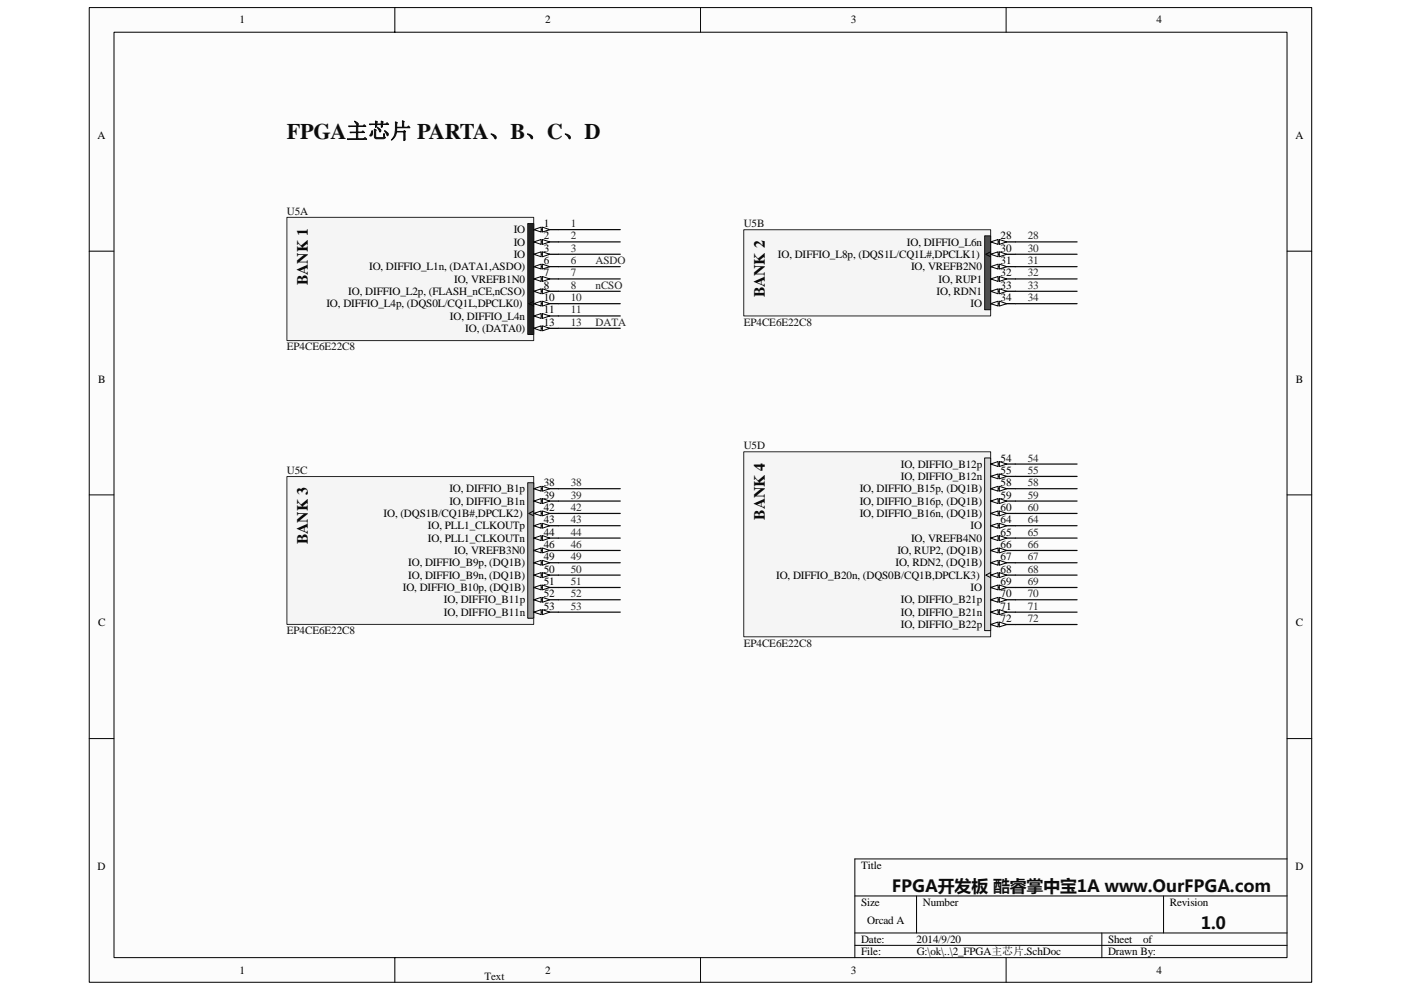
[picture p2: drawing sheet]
<svg xmlns="http://www.w3.org/2000/svg" width="297mm" height="210mm" viewBox="0 0 297 210" stroke-linecap="round" stroke-linejoin="round" font-family="sans-serif">
<path d="M18.9 1.6h259.2v206.7h-259.2z" fill="#fcfcfc"/>
<path d="M18.9 1.6h259.2v206.7h-259.2z" fill="none" stroke="#000" stroke-width=".21"/>
<path d="M24.2 6.9h248.7v196.2h-248.7z" fill="#fcfcfc"/>
<g fill="none" stroke="#000" stroke-width=".21">
<path d="M24.2 6.8h248.7v196.3h-248.7zM83.7 1.6v5.2M148.5 1.6v5.2M213.3 1.6v5.2M18.9 53.3h5.2M272.9 53.3h5.2M18.9 105h5.2M272.9 105h5.2M18.9 156.7h5.2M272.9 156.7h5.2M181.2 190h91.7M181.2 197.9h91.7"/>
<path d="M194.3 190v7.9M233.6 197.9v5.2M246.7 190v7.9M272.9 182.2h-91.7v20.9M83.7 203.1v5.3M148.5 203.1v5.3M181.2 200.5h91.7M213.3 203.1v5.3"/>
</g>
<path d="M60.9 46.1h52.3v26.1h-52.3z" fill="#f5f5f5"/>
<path d="M60.8 46.1h52.4v26.1h-52.4z" fill="none" stroke="#262626" stroke-width=".21"/>
<path d="M111.9 47.4h1.3v23.5h-1.3z" fill="#262626"/>
<path d="M111.9 47.4h1.3v23.5h-1.3z" fill="none" stroke="#0e0e0e" stroke-width=".21"/>
<path d="M113.2 48.7h5.2" fill="none" stroke="#000" stroke-width=".26"/>
<g fill="#fcfcfc" stroke="#000" stroke-width=".21">
<path d="M113.2 48.7l1.5-.5v1z"/>
<path d="M115 48.2l1.6 .5-1.6 .5z"/>
</g>
<path d="M113.2 51.3h5.2" fill="none" stroke="#000" stroke-width=".26"/>
<g fill="#fcfcfc" stroke="#000" stroke-width=".21">
<path d="M113.2 51.3l1.5-.5v1z"/>
<path d="M115 50.8l1.6 .5-1.6 .5z"/>
</g>
<path d="M113.2 53.9h5.2" fill="none" stroke="#000" stroke-width=".26"/>
<g fill="#fcfcfc" stroke="#000" stroke-width=".21">
<path d="M113.2 53.9l1.5-.5v1.1z"/>
<path d="M115 53.4l1.6 .5-1.6 .6z"/>
</g>
<path d="M113.2 56.6h5.2" fill="none" stroke="#000" stroke-width=".26"/>
<g fill="#fcfcfc" stroke="#000" stroke-width=".21">
<path d="M113.2 56.6l1.5-.6v1.1z"/>
<path d="M115 56l1.6 .6-1.6 .5z"/>
</g>
<path d="M113.2 59.2h5.2" fill="none" stroke="#000" stroke-width=".26"/>
<g fill="#fcfcfc" stroke="#000" stroke-width=".21">
<path d="M113.2 59.2l1.5-.5v1z"/>
<path d="M115 58.7l1.6 .5-1.6 .5z"/>
</g>
<path d="M113.2 61.8h5.2" fill="none" stroke="#000" stroke-width=".26"/>
<g fill="#fcfcfc" stroke="#000" stroke-width=".21">
<path d="M113.2 61.8l1.5-.5v1z"/>
<path d="M115 61.3l1.6 .5-1.6 .5z"/>
</g>
<path d="M113.2 64.4h5.2" fill="none" stroke="#000" stroke-width=".26"/>
<path d="M113.2 63.9l-1.1 .5 1.1 .5" fill="none" stroke="#000" stroke-width=".21"/>
<g fill="#fcfcfc" stroke="#000" stroke-width=".21">
<path d="M113.2 64.4l1.5-.5v1z"/>
<path d="M115 63.9l1.6 .5-1.6 .5z"/>
</g>
<path d="M113.2 67h5.2" fill="none" stroke="#000" stroke-width=".26"/>
<g fill="#fcfcfc" stroke="#000" stroke-width=".21">
<path d="M113.2 67l1.5-.5v1z"/>
<path d="M115 66.5l1.6 .5-1.6 .5z"/>
</g>
<path d="M113.2 69.6h5.2" fill="none" stroke="#000" stroke-width=".26"/>
<g fill="#fcfcfc" stroke="#000" stroke-width=".21">
<path d="M113.2 69.6l1.5-.5v1.1z"/>
<path d="M115 69.1l1.6 .5-1.6 .6z"/>
</g>
<path d="M157.7 48.7h52.3v18.3h-52.3z" fill="#f5f5f5"/>
<path d="M157.7 48.7h52.3v18.3h-52.3z" fill="none" stroke="#262626" stroke-width=".21"/>
<path d="M208.8 50h1.2v15.7h-1.2z" fill="#4c4c4c"/>
<path d="M208.8 50h1.2v15.7h-1.2z" fill="none" stroke="#0e0e0e" stroke-width=".21"/>
<path d="M210 51.3h5.3" fill="none" stroke="#000" stroke-width=".26"/>
<g fill="#fcfcfc" stroke="#000" stroke-width=".21">
<path d="M210 51.3l1.6-.5v1z"/>
<path d="M211.9 50.8l1.5 .5-1.5 .5z"/>
</g>
<path d="M210 53.9h5.3" fill="none" stroke="#000" stroke-width=".26"/>
<path d="M210 53.4l-1 .5 1 .6" fill="none" stroke="#000" stroke-width=".21"/>
<g fill="#fcfcfc" stroke="#000" stroke-width=".21">
<path d="M210 53.9l1.6-.5v1.1z"/>
<path d="M211.9 53.4l1.5 .5-1.5 .6z"/>
</g>
<path d="M210 56.6h5.3" fill="none" stroke="#000" stroke-width=".26"/>
<g fill="#fcfcfc" stroke="#000" stroke-width=".21">
<path d="M210 56.6l1.6-.6v1.1z"/>
<path d="M211.9 56l1.5 .6-1.5 .5z"/>
</g>
<path d="M210 59.2h5.3" fill="none" stroke="#000" stroke-width=".26"/>
<g fill="#fcfcfc" stroke="#000" stroke-width=".21">
<path d="M210 59.2l1.6-.5v1z"/>
<path d="M211.9 58.7l1.5 .5-1.5 .5z"/>
</g>
<path d="M210 61.8h5.3" fill="none" stroke="#000" stroke-width=".26"/>
<g fill="#fcfcfc" stroke="#000" stroke-width=".21">
<path d="M210 61.8l1.6-.5v1z"/>
<path d="M211.9 61.3l1.5 .5-1.5 .5z"/>
</g>
<path d="M210 64.4h5.3" fill="none" stroke="#000" stroke-width=".26"/>
<g fill="#fcfcfc" stroke="#000" stroke-width=".21">
<path d="M210 64.4l1.6-.5v1z"/>
<path d="M211.9 63.9l1.5 .5-1.5 .5z"/>
</g>
<path d="M60.9 101.1h52.3v31.3h-52.3z" fill="#f5f5f5"/>
<path d="M60.8 101.1h52.4v31.3h-52.4z" fill="none" stroke="#262626" stroke-width=".21"/>
<path d="M111.9 102.4h1.3v28.7h-1.3z" fill="#9a9a9a"/>
<path d="M111.9 102.4h1.3v28.7h-1.3z" fill="none" stroke="#0e0e0e" stroke-width=".21"/>
<path d="M113.2 103.7h5.2" fill="none" stroke="#000" stroke-width=".26"/>
<g fill="#fcfcfc" stroke="#000" stroke-width=".21">
<path d="M113.2 103.7l1.5-.6v1.1z"/>
<path d="M115 103.1l1.6 .6-1.6 .5z"/>
</g>
<path d="M113.2 106.3h5.2" fill="none" stroke="#000" stroke-width=".26"/>
<g fill="#fcfcfc" stroke="#000" stroke-width=".21">
<path d="M113.2 106.3l1.5-.6v1.1z"/>
<path d="M115 105.7l1.6 .6-1.6 .5z"/>
</g>
<path d="M113.2 108.9h5.2" fill="none" stroke="#000" stroke-width=".26"/>
<path d="M113.2 108.4l-1.1 .5 1.1 .5" fill="none" stroke="#000" stroke-width=".21"/>
<g fill="#fcfcfc" stroke="#000" stroke-width=".21">
<path d="M113.2 108.9l1.5-.5v1z"/>
<path d="M115 108.4l1.6 .5-1.6 .5z"/>
</g>
<path d="M113.2 111.5h5.2" fill="none" stroke="#000" stroke-width=".26"/>
<g fill="#fcfcfc" stroke="#000" stroke-width=".21">
<path d="M113.2 111.5l1.5-.5v1z"/>
<path d="M115 111l1.6 .5-1.6 .5z"/>
</g>
<path d="M113.2 114.1h5.2" fill="none" stroke="#000" stroke-width=".26"/>
<g fill="#fcfcfc" stroke="#000" stroke-width=".21">
<path d="M113.2 114.1l1.5-.5v1.1z"/>
<path d="M115 113.6l1.6 .5-1.6 .6z"/>
</g>
<path d="M113.2 116.8h5.2" fill="none" stroke="#000" stroke-width=".26"/>
<g fill="#fcfcfc" stroke="#000" stroke-width=".21">
<path d="M113.2 116.8l1.5-.6v1.1z"/>
<path d="M115 116.2l1.6 .6-1.6 .5z"/>
</g>
<path d="M113.2 119.4h5.2" fill="none" stroke="#000" stroke-width=".26"/>
<g fill="#fcfcfc" stroke="#000" stroke-width=".21">
<path d="M113.2 119.4l1.5-.5v1z"/>
<path d="M115 118.9l1.6 .5-1.6 .5z"/>
</g>
<path d="M113.2 122h5.2" fill="none" stroke="#000" stroke-width=".26"/>
<g fill="#fcfcfc" stroke="#000" stroke-width=".21">
<path d="M113.2 122l1.5-.5v1z"/>
<path d="M115 121.5l1.6 .5-1.6 .5z"/>
</g>
<path d="M113.2 124.6h5.2" fill="none" stroke="#000" stroke-width=".26"/>
<g fill="#fcfcfc" stroke="#000" stroke-width=".21">
<path d="M113.2 124.6l1.5-.5v1z"/>
<path d="M115 124.1l1.6 .5-1.6 .5z"/>
</g>
<path d="M113.2 127.2h5.2" fill="none" stroke="#000" stroke-width=".26"/>
<g fill="#fcfcfc" stroke="#000" stroke-width=".21">
<path d="M113.2 127.2l1.5-.5v1z"/>
<path d="M115 126.7l1.6 .5-1.6 .5z"/>
</g>
<path d="M113.2 129.8h5.2" fill="none" stroke="#000" stroke-width=".26"/>
<g fill="#fcfcfc" stroke="#000" stroke-width=".21">
<path d="M113.2 129.8l1.5-.5v1.1z"/>
<path d="M115 129.3l1.6 .5-1.6 .6z"/>
</g>
<g fill="none" stroke="#0e0e0e" stroke-width=".26">
<path d="M118.4 51.3h13.1M118.4 53.9h13.1M118.4 56.6h13.1M118.4 59.2h13.1M118.4 48.7h13.1M215.3 51.3h13.1M215.3 53.9h13.1M215.3 56.6h13.1M215.3 59.2h13.1M118.4 61.8h13.1M118.4 64.4h13.1M118.4 69.6h13.1"/>
<path d="M118.4 67h13.1M215.3 61.8h13.1M215.3 64.4h13.1"/>
</g>
<path d="M157.7 95.8h52.3v39.3h-52.3z" fill="#f5f5f5"/>
<path d="M157.7 95.8h52.3v39.3h-52.3z" fill="none" stroke="#262626" stroke-width=".21"/>
<path d="M208.8 97.2h1.2v36.6h-1.2z" fill="#d8d8d8"/>
<path d="M208.8 97.1h1.2v36.7h-1.2z" fill="none" stroke="#0e0e0e" stroke-width=".21"/>
<path d="M210 98.4h5.3" fill="none" stroke="#000" stroke-width=".26"/>
<g fill="#fcfcfc" stroke="#000" stroke-width=".21">
<path d="M210 98.4l1.6-.5v1.1z"/>
<path d="M211.9 97.9l1.5 .5-1.5 .6z"/>
</g>
<path d="M210 101h5.3" fill="none" stroke="#000" stroke-width=".26"/>
<g fill="#fcfcfc" stroke="#000" stroke-width=".21">
<path d="M210 101l1.6-.5v1.1z"/>
<path d="M211.9 100.5l1.5 .5-1.5 .6z"/>
</g>
<path d="M210 103.7h5.3" fill="none" stroke="#000" stroke-width=".26"/>
<g fill="#fcfcfc" stroke="#000" stroke-width=".21">
<path d="M210 103.7l1.6-.6v1.1z"/>
<path d="M211.9 103.1l1.5 .6-1.5 .5z"/>
</g>
<path d="M210 106.3h5.3" fill="none" stroke="#000" stroke-width=".26"/>
<g fill="#fcfcfc" stroke="#000" stroke-width=".21">
<path d="M210 106.3l1.6-.6v1.1z"/>
<path d="M211.9 105.7l1.5 .6-1.5 .5z"/>
</g>
<path d="M210 108.9h5.3" fill="none" stroke="#000" stroke-width=".26"/>
<g fill="#fcfcfc" stroke="#000" stroke-width=".21">
<path d="M210 108.9l1.6-.5v1z"/>
<path d="M211.9 108.4l1.5 .5-1.5 .5z"/>
</g>
<path d="M210 111.5h5.3" fill="none" stroke="#000" stroke-width=".26"/>
<g fill="#fcfcfc" stroke="#000" stroke-width=".21">
<path d="M210 111.5l1.6-.5v1z"/>
<path d="M211.9 111l1.5 .5-1.5 .5z"/>
</g>
<path d="M210 114.1h5.3" fill="none" stroke="#000" stroke-width=".26"/>
<g fill="#fcfcfc" stroke="#000" stroke-width=".21">
<path d="M210 114.1l1.6-.5v1.1z"/>
<path d="M211.9 113.6l1.5 .5-1.5 .6z"/>
</g>
<path d="M210 116.8h5.3" fill="none" stroke="#000" stroke-width=".26"/>
<g fill="#fcfcfc" stroke="#000" stroke-width=".21">
<path d="M210 116.8l1.6-.6v1.1z"/>
<path d="M211.9 116.2l1.5 .6-1.5 .5z"/>
</g>
<path d="M210 119.4h5.3" fill="none" stroke="#000" stroke-width=".26"/>
<g fill="#fcfcfc" stroke="#000" stroke-width=".21">
<path d="M210 119.4l1.6-.5v1z"/>
<path d="M211.9 118.9l1.5 .5-1.5 .5z"/>
</g>
<path d="M210 122h5.3" fill="none" stroke="#000" stroke-width=".26"/>
<path d="M210 121.5l-1 .5 1 .5" fill="none" stroke="#000" stroke-width=".21"/>
<g fill="#fcfcfc" stroke="#000" stroke-width=".21">
<path d="M210 122l1.6-.5v1z"/>
<path d="M211.9 121.5l1.5 .5-1.5 .5z"/>
</g>
<path d="M210 124.6h5.3" fill="none" stroke="#000" stroke-width=".26"/>
<g fill="#fcfcfc" stroke="#000" stroke-width=".21">
<path d="M210 124.6l1.6-.5v1z"/>
<path d="M211.9 124.1l1.5 .5-1.5 .5z"/>
</g>
<path d="M210 127.2h5.3" fill="none" stroke="#000" stroke-width=".26"/>
<g fill="#fcfcfc" stroke="#000" stroke-width=".21">
<path d="M210 127.2l1.6-.5v1z"/>
<path d="M211.9 126.7l1.5 .5-1.5 .5z"/>
</g>
<path d="M210 129.8h5.3" fill="none" stroke="#000" stroke-width=".26"/>
<g fill="#fcfcfc" stroke="#000" stroke-width=".21">
<path d="M210 129.8l1.6-.5v1.1z"/>
<path d="M211.9 129.3l1.5 .5-1.5 .6z"/>
</g>
<path d="M210 132.5h5.3" fill="none" stroke="#000" stroke-width=".26"/>
<g fill="#fcfcfc" stroke="#000" stroke-width=".21">
<path d="M210 132.5l1.6-.6v1.1z"/>
<path d="M211.9 131.9l1.5 .6-1.5 .5z"/>
</g>
<g fill="none" stroke="#0e0e0e" stroke-width=".26">
<path d="M215.3 98.4h13.1M118.4 106.3h13.1M118.4 108.9h13.1M118.4 111.5h13.1M118.4 114.1h13.1M118.4 119.4h13.1M118.4 116.8h13.1M118.4 103.7h13.1M215.3 101h13.1M215.3 103.7h13.1M215.3 106.3h13.1M215.3 108.9h13.1"/>
<path d="M215.3 111.5h13.1M215.3 114.1h13.1M215.3 119.4h13.1M215.3 116.8h13.1M118.4 122h13.1M118.4 124.6h13.1M118.4 127.2h13.1M118.4 129.8h13.1M215.3 122h13.1M215.3 124.6h13.1M215.3 127.2h13.1M215.3 129.8h13.1"/>
<path d="M215.3 132.5h13.1"/>
</g>
<text font-size="4.7" fill="#0e0e0e" x="60.8" y="29.4">FPGA主芯片 PARTA、B、C、D</text>
<g font-size="3.6" fill="#0e0e0e">
<text x="189.1" y="189.1">FPGA开发板 酷睿掌中宝1A www.OurFPGA.com</text>
<text x="254.6" y="197">1.0</text>
</g>
<g font-size="3.3">
<text x="65.3" y="60.5" transform="rotate(-90 65.3 60.5)">BANK 1</text>
<text x="162.1" y="63.1" transform="rotate(-90 162.1 63.1)">BANK 2</text>
<text x="162.1" y="110.2" transform="rotate(-90 162.1 110.2)">BANK 4</text>
<text x="65.3" y="115.4" transform="rotate(-90 65.3 115.4)">BANK 3</text>
</g>
<g font-size="2.4">
<text x="50.8" y="5">1</text>
<text x="115.6" y="5">2</text>
<text x="180.4" y="5">3</text>
<text x="245.2" y="5">4</text>
<text x="20.7" y="29.5">A</text>
<text x="274.7" y="29.5">A</text>
<text x="108.9" y="49.5">IO</text>
<text x="108.9" y="52.1">IO</text>
<text x="115.3" y="48.2">1</text>
<text x="115.3" y="50.8">2</text>
<text x="115.3" y="53.4">3</text>
<text x="192.3" y="52.1">IO, DIFFIO_L6n</text>
<text x="212.1" y="53.4">30</text>
<text x="212.1" y="50.8">28</text>
<text x="78.2" y="57.3">IO, DIFFIO_L1n, (DATA1,ASDO)</text>
<text x="96.3" y="59.9">IO, VREFB1N0</text>
<text x="108.9" y="54.7">IO</text>
<text x="115.3" y="58.6">7</text>
<text x="115.3" y="56">6</text>
<text x="164.9" y="54.7">IO, DIFFIO_L8p, (DQS1L/CQ1L#,DPCLK1)</text>
<text x="193.2" y="57.3">IO, VREFB2N0</text>
<text x="199" y="59.9">IO, RUP1</text>
<text x="212.1" y="58.6">32</text>
<text x="212.2" y="56">31</text>
<text x="69.2" y="65.2">IO, DIFFIO_L4p, (DQS0L/CQ1L,DPCLK0)</text>
<text x="73.8" y="62.6">IO, DIFFIO_L2p, (FLASH_nCE,nCSO)</text>
<text x="115.3" y="63.9">10</text>
<text x="115.3" y="61.3">8</text>
<text x="198.6" y="62.6">IO, RDN1</text>
<text x="205.8" y="65.2">IO</text>
<text x="212.1" y="61.3">33</text>
<text x="212.2" y="63.9">34</text>
<text x="95.4" y="67.8">IO, DIFFIO_L4n</text>
<text x="98.7" y="70.4">IO, (DATA0)</text>
<text x="115.3" y="66.5">11</text>
<text x="115.3" y="69.1">13</text>
<text x="20.8" y="81.2">B</text>
<text x="274.8" y="81.2">B</text>
<text x="191" y="99.2">IO, DIFFIO_B12p</text>
<text x="191" y="101.8">IO, DIFFIO_B12n</text>
<text x="212.1" y="97.9">54</text>
<text x="212.1" y="100.5">55</text>
<text x="95.3" y="104.4">IO, DIFFIO_B1p</text>
<text x="95.3" y="107.1">IO, DIFFIO_B1n</text>
<text x="115.3" y="103.1">38</text>
<text x="115.3" y="105.7">39</text>
<text x="182.3" y="104.4">IO, DIFFIO_B15p, (DQ1B)</text>
<text x="182.3" y="107.1">IO, DIFFIO_B16p, (DQ1B)</text>
<text x="212.2" y="103.1">58</text>
<text x="212.2" y="105.7">59</text>
<text x="81.3" y="109.7">IO, (DQS1B/CQ1B#,DPCLK2)</text>
<text x="90.7" y="112.3">IO, PLL1_CLKOUTp</text>
<text x="115.3" y="108.4">42</text>
<text x="115.3" y="111">43</text>
<text x="115.3" y="113.6">44</text>
<text x="182.3" y="109.7">IO, DIFFIO_B16n, (DQ1B)</text>
<text x="205.8" y="112.3">IO</text>
<text x="212.2" y="111">64</text>
<text x="212.2" y="113.6">65</text>
<text x="212.2" y="108.4">60</text>
<text x="90.7" y="114.9">IO, PLL1_CLKOUTn</text>
<text x="96.3" y="117.5">IO, VREFB3N0</text>
<text x="115.3" y="118.8">49</text>
<text x="115.3" y="116.2">46</text>
<text x="190.3" y="117.5">IO, RUP2, (DQ1B)</text>
<text x="193.2" y="114.9">IO, VREFB4N0</text>
<text x="212.1" y="116.2">66</text>
<text x="212.1" y="118.8">67</text>
<text x="85.4" y="125.4">IO, DIFFIO_B10p, (DQ1B)</text>
<text x="86.5" y="120.1">IO, DIFFIO_B9p, (DQ1B)</text>
<text x="86.5" y="122.8">IO, DIFFIO_B9n, (DQ1B)</text>
<text x="115.3" y="121.5">50</text>
<text x="115.3" y="124.1">51</text>
<text x="164.5" y="122.8">IO, DIFFIO_B20n, (DQS0B/CQ1B,DPCLK3)</text>
<text x="189.9" y="120.1">IO, RDN2, (DQ1B)</text>
<text x="205.8" y="125.4">IO</text>
<text x="212.1" y="121.5">68</text>
<text x="212.2" y="124.1">69</text>
<text x="94.1" y="128">IO, DIFFIO_B11p</text>
<text x="94.1" y="130.6">IO, DIFFIO_B11n</text>
<text x="115.3" y="126.7">52</text>
<text x="115.3" y="129.3">53</text>
<text x="191" y="128">IO, DIFFIO_B21p</text>
<text x="191" y="130.6">IO, DIFFIO_B21n</text>
<text x="212.1" y="126.7">70</text>
<text x="212.1" y="129.3">71</text>
<text x="212.1" y="131.9">72</text>
<text x="20.8" y="132.9">C</text>
<text x="191" y="133.2">IO, DIFFIO_B22p</text>
<text x="274.8" y="132.9">C</text>
<text x="20.7" y="184.6">D</text>
<text x="182.6" y="184.2">Title</text>
<text x="274.7" y="184.6">D</text>
<text x="182.6" y="192.1">Size</text>
<text x="183.9" y="196">Orcad A</text>
<text x="195.7" y="192.1">Number</text>
<text x="248" y="192.1">Revision</text>
<text x="182.6" y="199.9">Date:</text>
<text x="182.6" y="202.6">File:</text>
<text x="194.4" y="199.9">2014/9/20</text>
<text x="194.4" y="202.6">G:\ok\..\2_FPGA主芯片.SchDoc</text>
<text x="234.9" y="202.6">Drawn By:</text>
<text x="234.9" y="199.9">Sheet</text>
<text x="242.3" y="199.9">of</text>
<text x="50.8" y="206.5">1</text>
<text x="115.6" y="206.5">2</text>
<text x="180.4" y="206.5">3</text>
<text x="245.2" y="206.5">4</text>
</g>
<g font-size="2.4" fill="#0e0e0e">
<text x="60.8" y="45.6">U5A</text>
<text x="157.7" y="48.2">U5B</text>
<text x="157.7" y="69.1">EP4CE6E22C8</text>
<text x="60.8" y="74.3">EP4CE6E22C8</text>
<text x="157.7" y="95.3">U5D</text>
<text x="60.8" y="100.5">U5C</text>
<text x="60.8" y="134.5">EP4CE6E22C8</text>
<text x="157.7" y="137.2">EP4CE6E22C8</text>
<text x="102.7" y="207.8">Text</text>
</g>
<g font-size="2.4" fill="#262626">
<text x="121" y="48.2">1</text>
<text x="121" y="50.8">2</text>
<text x="121" y="53.4">3</text>
<text x="217.9" y="50.8">28</text>
<text x="217.9" y="53.4">30</text>
<text x="121" y="56">6</text>
<text x="121" y="58.6">7</text>
<text x="126.3" y="56">ASDO</text>
<text x="217.9" y="56">31</text>
<text x="217.9" y="58.6">32</text>
<text x="121" y="63.9">10</text>
<text x="121" y="61.3">8</text>
<text x="126.3" y="61.3">nCSO</text>
<text x="217.9" y="61.3">33</text>
<text x="217.9" y="63.9">34</text>
<text x="121" y="66.5">11</text>
<text x="121" y="69.1">13</text>
<text x="126.3" y="69.1">DATA</text>
<text x="217.9" y="97.9">54</text>
<text x="217.9" y="100.5">55</text>
<text x="121" y="103.1">38</text>
<text x="121" y="105.7">39</text>
<text x="217.9" y="103.1">58</text>
<text x="217.9" y="105.7">59</text>
<text x="121" y="108.4">42</text>
<text x="121" y="111">43</text>
<text x="121" y="113.6">44</text>
<text x="217.9" y="108.4">60</text>
<text x="217.9" y="111">64</text>
<text x="217.9" y="113.6">65</text>
<text x="121" y="116.2">46</text>
<text x="121" y="118.8">49</text>
<text x="217.9" y="116.2">66</text>
<text x="217.9" y="118.8">67</text>
<text x="121" y="121.5">50</text>
<text x="121" y="124.1">51</text>
<text x="217.9" y="121.5">68</text>
<text x="217.9" y="124.1">69</text>
<text x="121" y="126.7">52</text>
<text x="121" y="129.3">53</text>
<text x="217.9" y="126.7">70</text>
<text x="217.9" y="129.3">71</text>
<text x="217.9" y="131.9">72</text>
</g>
</svg>
